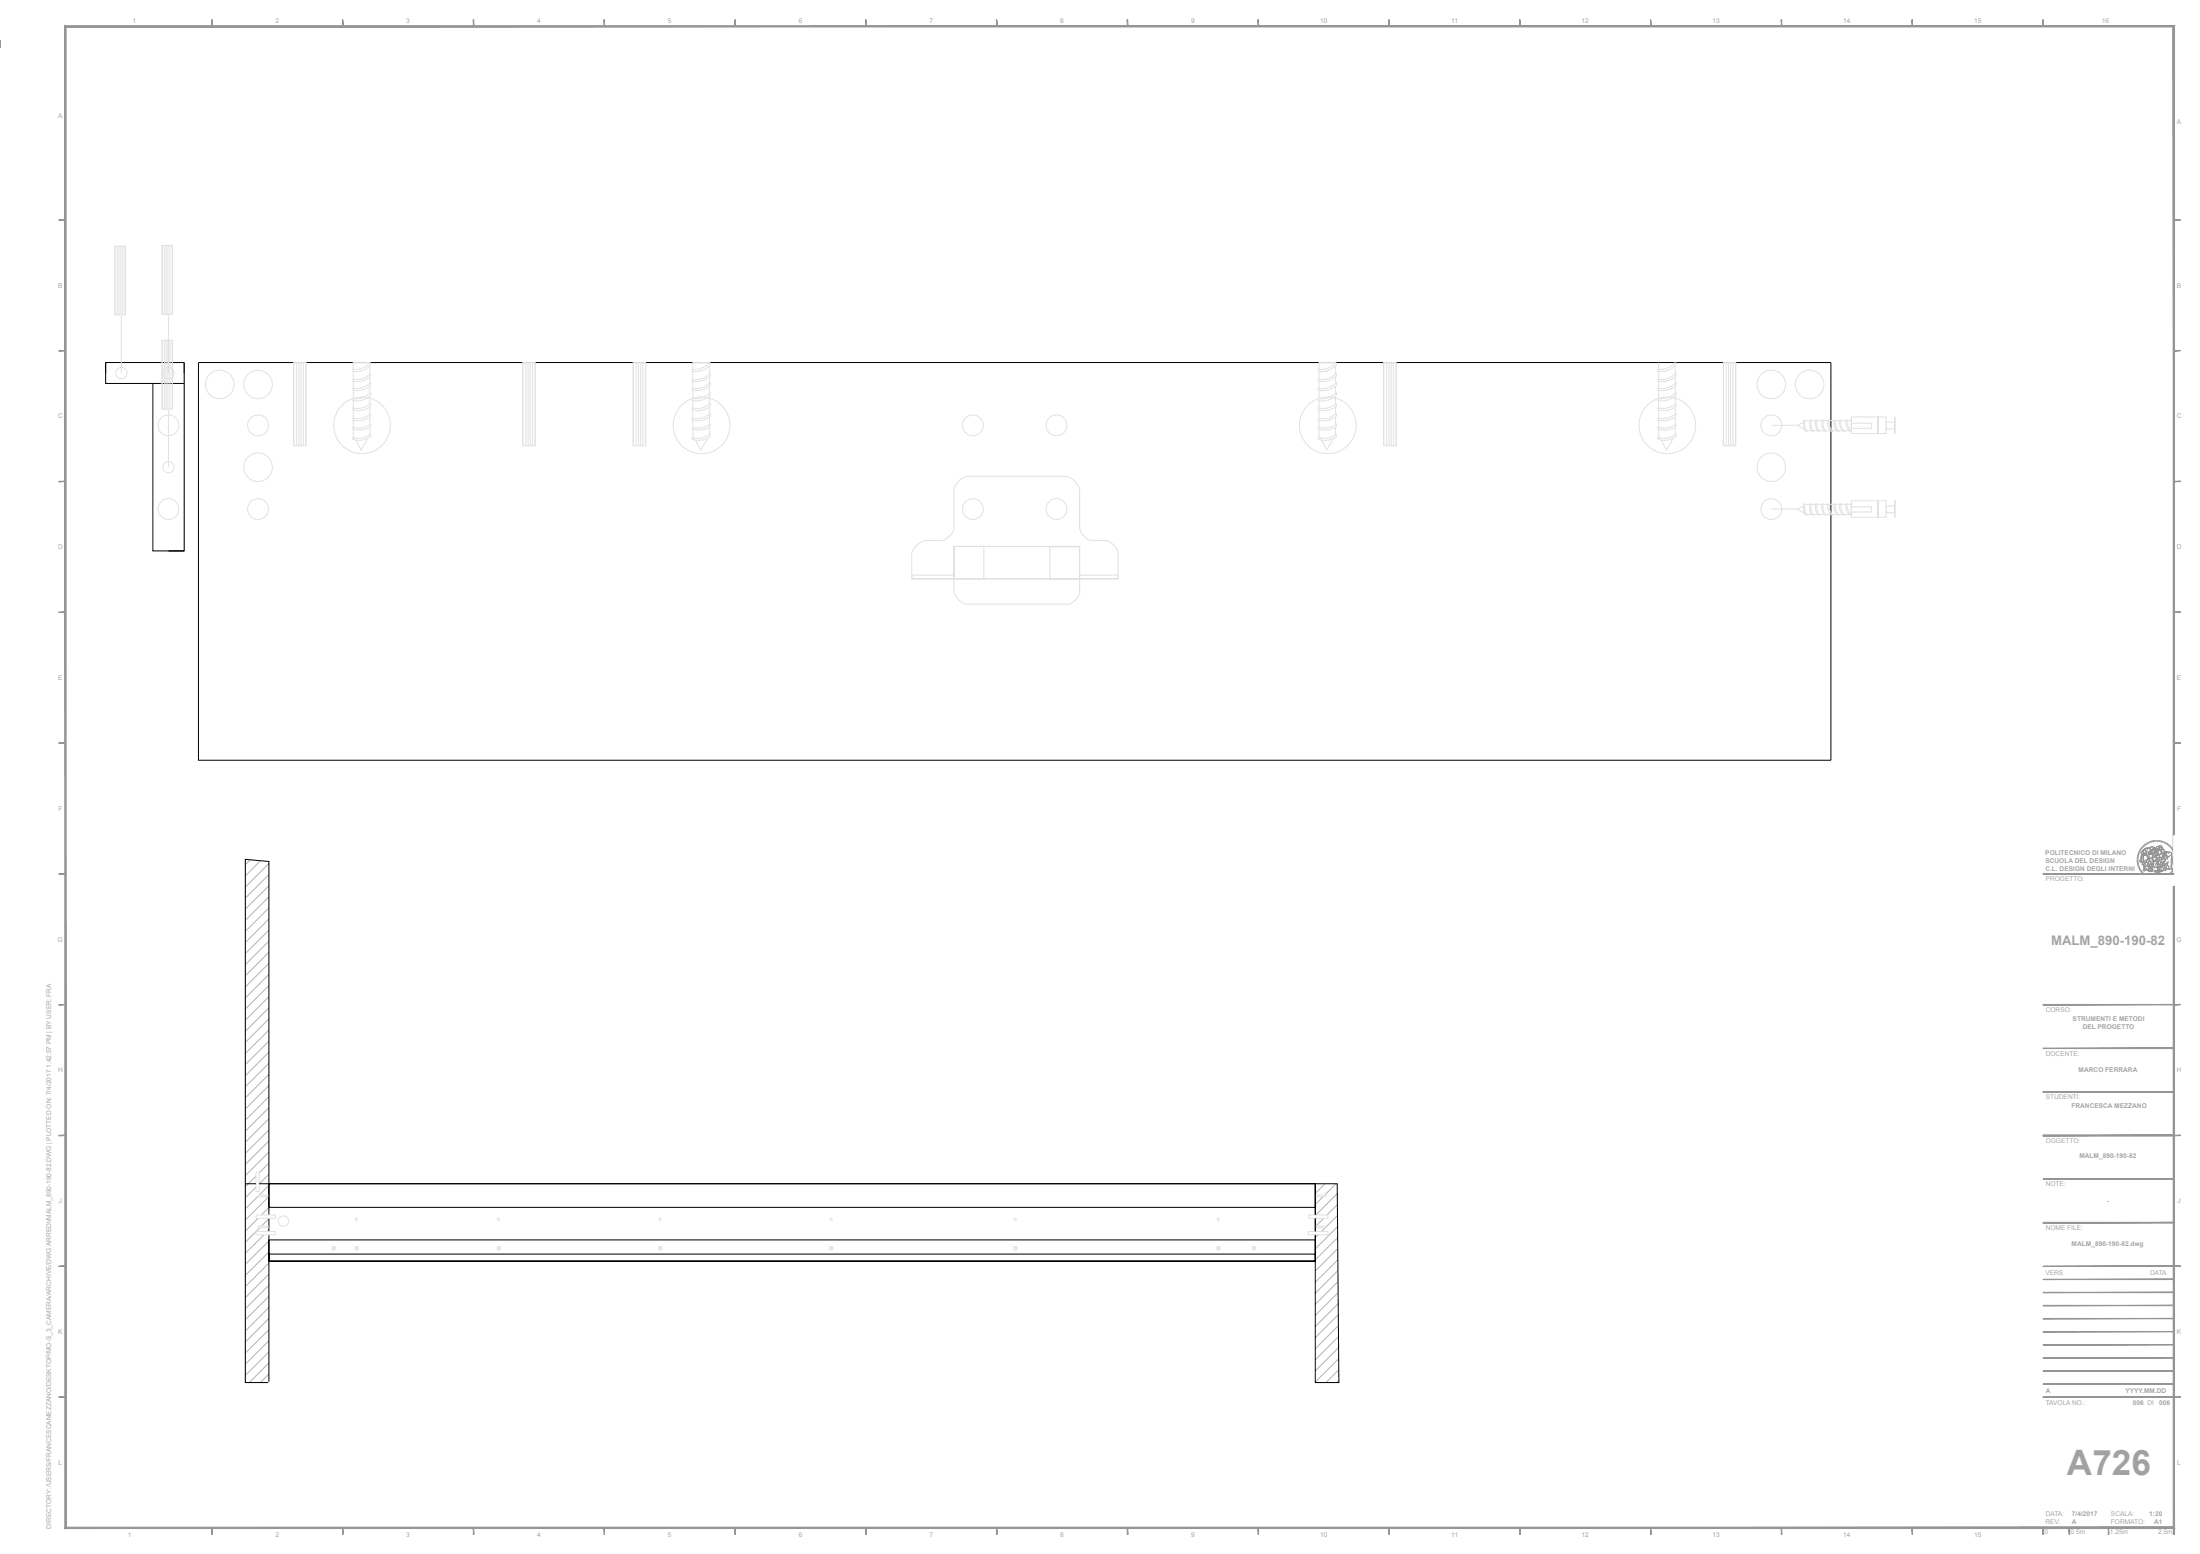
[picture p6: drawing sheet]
<svg xmlns="http://www.w3.org/2000/svg" width="841mm" height="594mm" viewBox="0 0 841 594" stroke-linecap="round" stroke-linejoin="round" font-family="sans-serif">
<g fill="none" stroke="#000" stroke-width=".38">
<path d="M40.4 138.6h30v72h-12v-64h-18zM40.4 138.6v4M70.4 138.6v4M75.9 138.6h624v152h-624zM58.4 146.6h12M64.4 210.6h6M93.8 452.5h4M99.1 452.5h3.7M102.8 452.5h400v9h-400zM102.8 464.4v-11.9h400v11.9v-11.9h8.4l.6 76h-9v-56.5v10.1h-400v-10.1M102.8 473.9h400v8.2h-400v-2.7h400v2.7h-400zM102.8 461.5v-132.2l-9-.8v200h8.7"/>
<path d="M102.8 465.7v5M102.8 473.9v54.3M502.8 465.7v5"/>
</g>
<g fill="none" stroke="#b2b2b2" stroke-width=".38">
<path d="M95.7 328.7l-1.9 1.9M99.6 329l-5.8 5.8M102.8 330.1l-9 9M102.8 334.3l-9 9M102.8 338.6l-9 8.9M102.8 342.8l-9 9M102.8 347l-9 9M102.8 351.3l-9 9M102.8 355.5l-9 9M102.8 359.8l-9 8.9M102.8 364l-9 9M102.8 368.2l-9 9.1"/>
<path d="M102.8 372.5l-9 9M102.8 376.7l-9 9M102.8 381l-9 9M102.8 385.2l-9 9M102.8 389.4l-9 9.1M102.8 393.7l-9 9M102.8 398l-9 8.9M102.8 402.2l-9 9M102.8 406.4l-9 9M102.8 410.7l-9 9M102.8 414.9l-9 9M102.8 419.2l-9 9"/>
<path d="M102.8 423.4l-9 9M102.8 427.6l-9 9M102.8 431.9l-9 9M102.8 436.1l-9 9M97.8 449.6l-4 4M97.8 453.8l-4 4.1M98.7 457.2l-4.9 4.9M102.7 457.4l-8.9 9M102.8 448.8l-3.7 3.8M102.8 440.4l-9 9M102.8 444.6l-3.7 3.7M102.8 453.1l-3.7 3.7"/>
<path d="M505.8 457.4l-3 3M506.5 452.5l-3.7 3.7M510.7 452.5l-4.3 4.3M511.2 456.2l-8.2 8.2M98.7 465.7l-4.9 4.9M99.3 469.3l-5.5 5.5M100.9 472l-7.1 7.1M102.8 461.6l-2.9 2.8M102.8 465.8l-2.8 2.9M102.8 470.1l-.7 .6M102.8 474.3l-9 9M102.8 478.6l-9 9"/>
<path d="M503.9 472l-1.1 1.1M506 465.7l-3 3M506.7 469.3l-1.5 1.4M511.3 460.4l-4.1 4M511.3 464.6l-4.4 4.4M511.3 468.9l-8.5 8.5M511.4 473.1l-8.6 8.5M511.4 477.2l-8.6 8.6M102.8 482.8l-9 9M102.8 487l-9 9M102.8 491.3l-9 9M102.8 495.5l-9 9"/>
<path d="M102.8 499.8l-9 9M511.4 481.5l-8.6 8.6M511.4 485.7l-8.6 8.6M511.5 489.9l-8.7 8.7M511.5 494.1l-8.7 8.7M511.6 498.3l-8.8 8.7M102.8 504l-9 9M102.8 508.3l-9 8.9M102.8 512.5l-9 9M102.8 516.7l-9 9.1M511.6 502.5l-8.8 8.8M511.6 506.7l-8.8 8.9"/>
<path d="M511.6 510.9l-8.8 8.9M511.7 515.1l-8.9 8.9M511.7 519.4l-8.9 8.9M102.8 521l-7.5 7.5M102.8 525.2l-3.3 3.3M511.8 523.6l-4.9 4.9M511.8 527.7l-.7 .8"/>
</g>
<g fill="none" stroke="#e1e1e1" stroke-width=".38">
<path d="M43.9 94h3.9v26.4h-3.9zM43.9 94v26.4M44.8 94v26.4M45.5 94v26.4M46.2 94v26.4M46.9 94v26.4M47.8 94v26.4M61.9 93.8h4v26.4h-4zM61.9 93.8v26.4M62.8 93.8v26.4M63.5 93.8v26.4M64.2 93.8v26.4"/>
<path d="M64.9 93.8v26.4M65.9 93.8v26.4M46.4 120.7v21.9M61.9 130.1h4v26.3h-4zM61.9 130.1v26.3M62.8 130.1v26.3M63.5 130.1v26.3M64.2 130.1v26.3M64.4 120.2v22.4M64.9 130.1v26.3M65.9 130.1v26.3M112.3 138.6h4.7v31.8h-4.7z"/>
<path d="M112.3 138.6v31.8M113.4 138.6v31.8M114.3 138.6v31.8M115.1 138.6v31.8M116 138.6v31.8M117 138.6v31.8M141.4 138.7l-6.4-.1v2.6M141.4 139.8v3.2M141.4 138.6a7.5 7.5 0 0 1-6.7 2.6M141.7 138.6v.8a7.5 7.5 0 0 1-7 2.5M199.9 138.6h4.7v31.8h-4.7zM199.9 138.6v31.8"/>
<path d="M201 138.6v31.8M201.9 138.6v31.8M202.7 138.6v31.8M203.5 138.6v31.8M204.6 138.6v31.8M242.1 138.6h4.7v31.8h-4.7zM242.1 138.6v31.8M243.2 138.6v31.8M244.1 138.6v31.8M244.9 138.6v31.8M245.8 138.6v31.8M246.8 138.6v31.8"/>
<path d="M271.2 138.7l-6.3-.1v2.6M271.2 139.8v3.2M271.2 138.6a7.5 7.5 0 0 1-6.7 2.6M271.5 138.6v.8a7.5 7.5 0 0 1-7 2.5v-.7M510.5 138.7l-6.3-.1v2.6M510.5 139.8v3.2M510.6 138.6a7.5 7.5 0 0 1-6.7 2.6M510.9 138.6v.8a7.5 7.5 0 0 1-7 2.5M529 138.6h4.7v31.8h-4.7zM529 138.6v31.8M530.1 138.6v31.8M531 138.6v31.8"/>
<path d="M531.8 138.6v31.8M532.6 138.6v31.8M533.7 138.6v31.8M634 138.6v2.6M640.3 138.6v.1M640.3 139.8v3.2M640.4 138.6a7.5 7.5 0 0 1-6.7 2.6M640.7 138.6v.8a7.5 7.5 0 0 1-7 2.5v-.7M658.8 138.6h4.7v31.8h-4.7zM658.8 138.6v31.8M659.9 138.6v31.8M660.8 138.6v31.8"/>
<path d="M661.6 138.6v31.8M662.5 138.6v31.8M663.5 138.6v31.8M64.4 156.7v21.9M134.7 159.8a7.5 7.5 0 0 0 7-1.8v1.2a7.7 7.7 0 0 1-7 1.3v-.6M134.7 141.2v.8M134.7 148.4v.7M134.7 155.9a7.5 7.5 0 0 0 7-1.6v1a7.5 7.5 0 0 1-7 1.3zM135 142v3.1M135 145.8v2.7M135 149.2v3.3M135 153.2v2.8"/>
<path d="M135 156.7v3.3M141.4 144.1v2.4M141.4 147.6v2.7M141.4 151.4v3.2M141.4 155.6v2.8M141.4 159.4v3M141.7 143.8a7.5 7.5 0 0 1-7 1.8M141.7 146.2a7.5 7.5 0 0 1-7 2.2M141.7 149.9a7.5 7.5 0 0 1-7 2.4v.8a7.6 7.6 0 0 0 7-2.1M141.7 143.8v-1.1a7.5 7.5 0 0 1-7 2.3v.7M141.7 146.2v1.1a7.5 7.5 0 0 1-7 1.8M141.7 149.9v1.2"/>
<path d="M264.5 155.9a7.5 7.5 0 0 0 7-1.6v1a7.5 7.5 0 0 1-7 1.3zM264.5 148.4a7.5 7.5 0 0 0 7-2.2v1.1a7.6 7.6 0 0 1-7 1.8zM264.5 159.8a7.5 7.5 0 0 0 7-1.8v1.2a7.7 7.7 0 0 1-7 1.3zM264.9 142v3.1M264.9 145.8v2.7M264.9 149.2v3.3M264.9 153.2v2.8M264.9 156.7v3.3M271.2 144.1v2.4M271.2 147.6v2.7M271.2 151.4v3.2M271.2 155.6v2.8"/>
<path d="M271.2 159.4v3M271.5 149.9a7.5 7.5 0 0 1-7 2.4v.8a7.6 7.6 0 0 0 7-2.1M271.5 143.8a7.7 7.7 0 0 1-7 1.9v-.7a7.5 7.5 0 0 0 7-2.3v1.1M271.5 149.9v1.2M503.9 141.2v.8M503.9 149.1a7.6 7.6 0 0 0 7-1.8v-1.1a7.5 7.5 0 0 1-7 2.2v.7M504.2 142v3.1M504.2 145.8v2.7M504.2 149.2v3.3M504.2 153.2v2.8M504.2 156.7v3.3M510.5 144.1v2.4"/>
<path d="M510.5 147.6v2.7M510.5 151.4v3.2M510.5 155.6v2.8M510.5 159.4v3M510.8 159.1a7.5 7.5 0 0 1-6.9 1.4v-.6M510.9 154.3a7.5 7.5 0 0 1-7 1.6v.7a7.5 7.5 0 0 0 7-1.3v-1M510.9 149.9a7.5 7.5 0 0 1-7 2.4v.8a7.6 7.6 0 0 0 7-2.1M510.9 142.7a7.5 7.5 0 0 1-7 2.3v.7a7.7 7.7 0 0 0 7-1.9M510.9 159.2v-1.2a7.5 7.5 0 0 1-7 1.8M510.9 142.7v1.1M510.9 149.9v1.2M633.7 148.4a7.5 7.5 0 0 0 7-2.2v1.1a7.7 7.7 0 0 1-7 1.8z"/>
<path d="M633.7 159.8a7.5 7.5 0 0 0 7-1.8v1.2a7.7 7.7 0 0 1-7 1.3zM633.7 155.9a7.5 7.5 0 0 0 7-1.6v1a7.5 7.5 0 0 1-7 1.3zM634 142v3.1M634 145.8v2.7M634 149.2v3.3M634 153.2v2.8M634 156.7v3.3M640.3 144.1v2.4M640.3 147.6v2.7M640.3 151.4v3.2M640.3 155.6v2.8M640.3 159.4v3"/>
<path d="M640.7 143.8a7.6 7.6 0 0 1-7 1.9v-.7a7.5 7.5 0 0 0 7-2.3v1.1M640.7 149.9a7.5 7.5 0 0 1-7 2.4v.8a7.5 7.5 0 0 0 7-2.1M640.7 149.9v1.2M716.8 159.4h-9.1v6.3h9.1M717.1 159.4h3.9v6.3h-3.9M717.8 159.4h.3v6.3h-.3zM724.2 159.4h.3v6.3h-.3zM134.7 163.3v.6M134.7 167.2a7.5 7.5 0 0 0 7-1.3v1a7.6 7.6 0 0 1-7 1zM135 160.7v2.7M135 164.1v2.3l.6 1.1M140.6 167.6l-2.6 4.4-1.9-3.7"/>
<path d="M141.4 163.3v2.9M141.7 162.1a7.5 7.5 0 0 1-7 1.1M141.7 162.1v1a7.5 7.5 0 0 1-7 .8M264.5 167.2a7.5 7.5 0 0 0 7-1.3v1a7.6 7.6 0 0 1-7 1zM264.5 163.2a7.5 7.5 0 0 0 7-1.1v1a7.6 7.6 0 0 1-7 .8zM264.9 160.7v2.7M264.9 164.1v2.3l.5 1.1M270.5 167.6l-2.7 4.4-1.9-3.7M271.2 163.3v2.9M503.9 163.9a7.6 7.6 0 0 0 7-.8v-1a7.5 7.5 0 0 1-7 1.1v.7M504.2 160.7v2.7M504.2 164.1v2.3l.6 1.1"/>
<path d="M509.8 167.6l-2.6 4.4-2-3.7M510.5 163.3v2.9M510.9 165.9a7.5 7.5 0 0 1-7 1.3v.7a7.7 7.7 0 0 0 7-1v-1M633.7 163.2a7.5 7.5 0 0 0 7-1.1v1a7.8 7.8 0 0 1-7 .8zM633.7 167.2a7.5 7.5 0 0 0 7-1.3v1a7.6 7.6 0 0 1-7 1zM634 160.7v2.7M634 164.1v2.3l.6 1.1M639.6 167.6l-2.6 4.4-2-3.7M640.3 163.3v2.9M677.1 162.6h10M689.4 161.4l-2.3 1.2 2.7 1.6M689.7 160.5l-.2 2.6 .7 1.8"/>
<path d="M690 160.5v2.6l.9 1.8M690.7 164.7h1.8M692 160.8h-1.5l-.6 .3M692.1 160.5l-.2 2.6 .7 1.8M692.4 160.8h1.7M692.5 160.6l-.2 1.9 .9 2.4M693 164.7h1.9M694.2 160.5l-.1 2.6 1 1.8M694.5 160.8h2.1M694.6 160.5l.1 2.7 1 1.7M695.5 164.7h1.7M696.6 160.5l-.2 2 1 2.4"/>
<path d="M697 160.8h1.7M697 160.6l-.1 1.9 1.1 2.4M697.9 164.7h1.9M698.8 160.6v2l.4 1.2 .9 1.1M699.2 160.8h2M699.2 160.6v1.3l.3 1.3 1.2 1.7M700.5 164.7h1.6M701.2 160.6l-.1 1.3 .2 1.3 1.1 1.7M701.6 160.8h1.7M701.6 160.5l.1 2.1 .5 1.2 .8 1.1M702.8 164.7h1.5M703.3 160.5l-.1 1.4 .3 1.3 1 1.7"/>
<path d="M703.8 160.8h1.8M703.8 160.6v2l.6 1.2 .8 1.1M705 164.7h2M705.6 160.5v1.4l.4 1.3 1.2 1.7M706.1 160.8h1.6v3.9M706.1 160.6l.2 1.9 1.4 2.2M707.7 161.7h7.7v2h-7.7zM721 161.4h3.2v2.6h-3.2zM407.8 182.1a7.2 7.2 0 0 1 4.9 5M407.8 182.1h-38.3a7.2 7.2 0 0 0-4.8 4.6v15.5a7.2 7.2 0 0 1-4.3 4.3l-6.7 .1M412.7 187.1v15.1a7.2 7.2 0 0 0 3.8 4.3l6.4 .1M348.5 219.8h16.2v1.5h-16.2z"/>
<path d="M364.7 208.9h48v12.4h-48v-12.4h11.4v12.4h-11.4zM401.3 209h11.4v12.4h-11.4zM412.6 219.9l14.8-.1v1.5h-14.8zM422.7 206.5a7.2 7.2 0 0 1 4.7 4.3v10.5h-78.9v-10a7.3 7.3 0 0 1 5.3-4.7M364.7 221.3v5.2M364.7 226.4a7.2 7.2 0 0 0 4.1 4.5h40.1a7.6 7.6 0 0 0 3.8-3.9M412.6 221.2l.1 .2M412.7 221.3v5.8M97.8 448h1.3v7.5h-1.3zM102.8 456.8h-4l-.1 .6h4.1M502.8 456.8h4.1v.6h-4.1M97.8 470.7h7.5v1.3h-7.5z"/>
<path d="M98 464.4h7.3v1.3h-7.4v-1.2M102.7 468.7h-4v.6h4M500.2 464.4h7.5v1.3h-7.5zM500.2 470.7h7.5v1.3h-7.5zM502.8 468.7h4.1v.6h-4.1"/>
<circle cx="46.4" cy="142.6" r="2.16"/>
<circle cx="64.4" cy="142.6" r="2.16"/>
<circle cx="84" cy="147" r="5.5"/>
<circle cx="98.6" cy="147" r="5.5"/>
<circle cx="677.1" cy="147" r="5.5"/>
<circle cx="691.8" cy="147" r="5.5"/>
<circle cx="64.4" cy="162.6" r="4"/>
<circle cx="64.4" cy="178.6" r="2.16"/>
<circle cx="98.6" cy="178.6" r="5.5"/>
<circle cx="98.6" cy="162.6" r="4"/>
<circle cx="138.4" cy="162.6" r="10.8"/>
<circle cx="268.2" cy="162.6" r="10.8"/>
<circle cx="371.9" cy="162.6" r="4"/>
<circle cx="403.9" cy="162.6" r="4"/>
<circle cx="507.6" cy="162.6" r="10.8"/>
<circle cx="637.4" cy="162.6" r="10.8"/>
<circle cx="677.1" cy="178.6" r="5.5"/>
<circle cx="677.1" cy="162.6" r="4"/>
<circle cx="64.4" cy="194.6" r="4"/>
<circle cx="98.6" cy="194.6" r="4"/>
<circle cx="371.9" cy="194.6" r="4"/>
<circle cx="403.9" cy="194.6" r="4"/>
<circle cx="677.1" cy="194.6" r="4"/>
<circle cx="108.3" cy="466.7" r="1.99"/>
<circle cx="127.6" cy="477.1" r=".68"/>
<circle cx="127.6" cy="477.1" r=".42"/>
<circle cx="136.2" cy="466.1" r=".42"/>
<circle cx="136.4" cy="477.1" r=".68"/>
<circle cx="136.4" cy="477.1" r=".42"/>
<circle cx="190.5" cy="466.1" r=".42"/>
<circle cx="190.7" cy="477.1" r=".68"/>
<circle cx="190.7" cy="477.1" r=".42"/>
<circle cx="252.4" cy="466.1" r=".42"/>
<circle cx="252.4" cy="477.1" r=".68"/>
<circle cx="252.4" cy="477.1" r=".42"/>
<circle cx="317.7" cy="466.1" r=".42"/>
<circle cx="317.8" cy="477.1" r=".68"/>
<circle cx="317.8" cy="477.1" r=".42"/>
<circle cx="388.1" cy="466.1" r=".42"/>
<circle cx="388.2" cy="477.1" r=".68"/>
<circle cx="388.2" cy="477.1" r=".42"/>
<circle cx="465.7" cy="466.1" r=".42"/>
<circle cx="465.8" cy="477.1" r=".68"/>
<circle cx="465.8" cy="477.1" r=".42"/>
<circle cx="479.3" cy="477.1" r=".68"/>
<circle cx="479.3" cy="477.1" r=".42"/>
</g>
<path d="M102.8 456.8v.6M502.8 456.8v.6M102.7 468.7v.6M502.8 468.7v.6" fill="none" stroke="#959595" stroke-width=".38"/>
<g fill="none" stroke="#e1e1e1" stroke-width=".38">
<path d="M689.6 160.5h.4M690.2 164.9h.6M692.1 160.5h.4M692.6 164.9h.6M694.1 160.5h.5M695 164.9h.7M696.6 160.5h.4M697.4 164.9h.6M698.8 160.5h.4M700 164.9h.7M701.2 160.5h.4M702.4 164.9h.6"/>
<path d="M703.3 160.5h.5M704.5 164.9h.7M705.7 160.5h.4M707.2 164.9h.5M677.1 194.6h10M689.4 193.4l-2.3 1.2 2.7 1.6M689.7 192.5l-.2 2.6 .7 1.8M690 192.5v2.6l.9 1.8M690.7 196.7h1.8M692 192.8h-1.5l-.6 .3M692.1 192.5l-.2 2.6 .7 1.8M692.4 192.8h1.7"/>
<path d="M692.5 192.6l-.2 1.9 .9 2.4M693 196.7h1.9M694.2 192.5l-.1 2.6 1 1.8M694.5 192.8h2.1M694.6 192.5l.1 2.7 1 1.7M695.5 196.7h1.7M696.6 192.5l-.2 2 1 2.4M697 192.8h1.7M697 192.6l-.1 1.9 1.1 2.4M697.9 196.7h1.9M698.8 192.5v2l.4 1.3 .9 1.1M699.2 192.8h2"/>
<path d="M699.2 192.6v1.3l.3 1.3 1.2 1.7M700.5 196.7h1.6M701.2 192.6l-.1 1.3 .2 1.3 1.1 1.7M701.6 192.8h1.7M701.6 192.6l.1 2 .5 1.2 .8 1.1M702.8 196.7h1.5M703.3 192.5l-.1 1.4 .3 1.3 1 1.7M703.8 192.8h1.8M703.8 192.5v2.1l.6 1.2 .8 1.1M705 196.7h2M705.6 192.5v1.4l.4 1.3 1.2 1.7M706.1 192.8h1.6v3.9"/>
<path d="M706.1 192.6l.2 2 1.4 2.1M707.7 193.7h7.7v2h-7.7zM716.8 191.4h-9.1v6.3h9.1M717.1 191.4h3.9v6.3h-3.9M717.8 191.4h.3v6.3h-.3zM721 193.4h3.2v2.6h-3.2zM724.2 191.4h.3v6.3h-.3z"/>
</g>
<g fill="none" stroke="#e1e1e1" stroke-width=".38">
<path d="M689.6 192.6h.4M690.2 196.9h.6M692.1 192.6h.4M692.6 196.9h.6M694.1 192.6h.5M695 196.9h.7M696.6 192.6h.4M697.4 196.9h.6M698.8 192.6h.4M700 196.9h.7M701.2 192.6h.4M702.4 196.9h.6"/>
<path d="M703.3 192.6h.5M704.5 196.9h.7M705.7 192.6h.4M707.2 196.9h.5"/>
</g>
<g fill="#959595" stroke="#959595" stroke-width=".38">
<path d="M831 484.1l2.5-.2zM831 483.9h2.5z"/>
<path d="M831 534.1l2.5-.2zM831 533.9h2.5z"/>
<path d="M430.9 7.6l.2 2.5v-2.5zM430.9 7.6l.2 2.5h-.2z"/>
<path d="M25.3 583.8l-.5 .5 806-.5zM24.8 584.3l806-.5 .5 .5z"/>
<path d="M830.8 10.3v573.5l.5 .5zM830.8 10.3l.5-.5v574.5z"/>
<path d="M25.3 10.3h805.5l.5-.5zM24.8 9.8h806.5l-806 .5z"/>
<path d="M24.8 9.8l.5 574v-573.5zM24.8 9.8l.5 574-.5 .5z"/>
<path d="M380.9 7.6l.2 2.5v-2.5zM380.9 7.6l.2 2.5h-.2z"/>
<path d="M480.9 7.6l.2 2.5v-2.5zM480.9 7.6l.2 2.5h-.2z"/>
<path d="M531 7.6l.1 2.5zM531 7.6l.1 2.5z"/>
<path d="M580.9 7.6l.2 2.5zM580.9 7.6l.2 2.5z"/>
<path d="M630.9 7.6l.2 2.5zM630.9 7.6l.2 2.5z"/>
<path d="M680.9 7.6l.2 2.5zM680.9 7.6l.2 2.5z"/>
<path d="M730.9 7.6l.2 2.5zM730.9 7.6l.2 2.5z"/>
<path d="M780.9 7.6l.2 2.5zM780.9 7.6l.2 2.5z"/>
<path d="M22.5 284.1l2.5-.1zM22.5 284h2.5z"/>
<path d="M22.5 234.1l2.5-.1zM22.5 234h2.5z"/>
<path d="M22.5 184.1l2.5-.1zM22.5 184h2.5z"/>
<path d="M22.5 134.1l2.5-.1zM22.5 134h2.5z"/>
<path d="M22.5 84.1l2.5-.1zM22.5 84h2.5z"/>
<path d="M22.5 384.1l2.5-.2zM22.5 383.9h2.5z"/>
<path d="M22.5 434.1l2.5-.2zM22.5 433.9h2.5z"/>
<path d="M22.5 484.1l2.5-.2zM22.5 483.9h2.5z"/>
<path d="M22.5 534.1l2.5-.2zM22.5 533.9h2.5z"/>
<path d="M22.5 334.1l2.5-.2zM22.5 333.9h2.5z"/>
<path d="M330.9 7.6l.2 2.5zM330.9 7.6l.2 2.5z"/>
<path d="M280.9 7.6l.2 2.5zM280.9 7.6l.2 2.5z"/>
<path d="M230.9 7.6l.2 2.5zM230.9 7.6l.2 2.5z"/>
<path d="M180.9 7.6l.2 2.5zM180.9 7.6l.2 2.5z"/>
<path d="M130.9 7.6l.2 2.5zM130.9 7.6l.2 2.5z"/>
<path d="M80.9 7.6l.2 2.5zM80.9 7.6l.2 2.5z"/>
<path d="M0 15.6l.1 2.5zM0 15.6l.1 2.5z"/>
<path d="M716.5 583.9h60zM716.5 584.1l60-.2z"/>
<path d="M831 284.1l2.5-.1zM831 284h2.5z"/>
<path d="M831 234.1l2.5-.1zM831 234h2.5z"/>
<path d="M831 184.1l2.5-.1zM831 184h2.5z"/>
<path d="M831 134.1l2.5-.1zM831 134h2.5z"/>
<path d="M831 84.1l2.5-.1zM831 84h2.5z"/>
<path d="M831 384.1l2.5-.2zM831 383.9h2.5z"/>
<path d="M831 434.1l2.5-.2zM831 433.9h2.5z"/>
<path d="M831 484.1l2.5-.2zM831 483.9h2.5z"/>
<path d="M831 534.1l2.5-.2zM831 533.9h2.5z"/>
<path d="M831 334.1l2.5-.2zM831 333.9h2.5z"/>
<path d="M430.9 584l.2 2.5v-2.5zM430.9 584l.2 2.5h-.2z"/>
<path d="M380.9 584l.2 2.5v-2.5zM380.9 584l.2 2.5h-.2z"/>
<path d="M480.9 584l.2 2.5v-2.5zM480.9 584l.2 2.5h-.2z"/>
<path d="M531 584l.1 2.5zM531 584l.1 2.5z"/>
<path d="M580.9 584l.2 2.5zM580.9 584l.2 2.5z"/>
<path d="M630.9 584l.2 2.5zM630.9 584l.2 2.5z"/>
<path d="M680.9 584l.2 2.5zM680.9 584l.2 2.5z"/>
<path d="M730.9 584l.2 2.5zM730.9 584l.2 2.5z"/>
<path d="M330.9 584l.2 2.5zM330.9 584l.2 2.5z"/>
<path d="M280.9 584l.2 2.5zM280.9 584l.2 2.5z"/>
<path d="M230.9 584l.2 2.5zM230.9 584l.2 2.5z"/>
<path d="M180.9 584l.2 2.5zM180.9 584l.2 2.5z"/>
<path d="M130.9 584l.2 2.5zM130.9 584l.2 2.5z"/>
<path d="M80.9 584l.2 2.5zM80.9 584l.2 2.5z"/>
<path d="M780.9 584l.2 2.5zM780.9 584l.2 2.5z"/>
</g>
<g fill="none" stroke="#959595" stroke-width=".38">
<path d="M816.8 328.7h.7M816.8 328.4h.7M816.8 328l.7 .1M816.9 327.6l.6 .1M816.9 327.3l.7 .1M817 326.9l.7 .2M817.1 326.6l.7 .2M817.2 326.2l.6 .3M817.3 325.9l.7 .3M817.5 325.6l.6 .3M817.5 329l-.7 .1M817.5 329.4h-.7"/>
<path d="M817.5 329.7l-.6 .1M817.6 330l-.7 .1M817.6 325.3l.6 .3M817.6 330.3l-.6 .2M817.7 330.6l-.6 .2M817.8 324.9l.6 .4M817.8 330.9l-.6 .3M817.9 331.2l-.6 .3M818 324.6l.6 .4M818.1 331.5l-.7 .3M818.2 324.3l.5 .4M818.2 331.8l-.6 .4"/>
<path d="M818.4 332.1l-.6 .4M818.4 324l.5 .5M818.5 332.4l-.6 .4M818.6 323.8l.5 .4M818.7 332.7l-.6 .4M818.9 323.5l.4 .5M818.9 332.9l-.5 .5M819.1 323.3l.5 .4M819.1 333.2l-.5 .5M819.3 333.4l-.5 .5M819.4 323l.4 .5M819.5 333.7l-.4 .5"/>
<path d="M819.6 322.8l.4 .5M819.7 333.9l-.4 .5M819.9 322.6l.4 .5M820 334.1l-.4 .6M820.2 322.3l.4 .6M820.3 334.3l-.4 .6M820.5 322.2l.3 .6M820.6 334.5l-.4 .6M820.8 322l.3 .6M820.8 334.7l-.3 .6M821.1 334.8l-.3 .6M821.1 321.8l.3 .6"/>
<path d="M821.4 335l-.3 .6M821.4 321.7l.3 .6M821.7 335.1l-.3 .7M821.8 321.5l.2 .7M822 335.3l-.3 .6M822.1 321.4l.2 .7M822.3 335.4l-.2 .6M822.5 321.3l.1 .7M822.6 335.5l-.2 .6M822.8 328.1l.6-.5 .6 .1a.58 .58 0 0 1 .5 .9h-.3a.72 .72 0 0 1-.8 .5 .72 .72 0 0 1-.6-.8zM822.8 321.2l.2 .7M822.9 335.6l-.1 .6"/>
<path d="M823.2 321.2l.1 .6M823.2 335.6l-.1 .7M823.3 329l.6 .4 .4-.5a.49 .49 0 0 0 .4-.5 .49 .49 0 0 0-.3-.5l-1.1-.2-.5 .7-.2-.1 .5-1.3 1.3 .2 .5-.4v-.3l.6 .1 .2 1-.3 .6 .2 .5-1 1.3h-.3l.5 .2-.1 .4 .3-.3-.1 .4a1 1 0 0 1-1.7 .7l-.4-.5 .5-1.6M823.5 321.1l.1 .7M823.6 335.6l-.1 .7M823.6 332.9l2-.5 1.2 .3-2.1 .6zM823.9 321.1v.7M823.9 335.7l-.1 .7M824.2 335.7v.7M824.2 321.1v.7M824.5 335.7v.7M824.6 321.1v.7"/>
<path d="M824.7 333.3l2.1-.6v.3l-2.1 .6zM824.8 335.7l.1 .7M825 321.1l-.1 .7M825 331.5l.3-.1 .1 1.1-.3-.6-.3 .7zM825.2 335.7l.1 .7M825.3 323.5a.81 .81 0 0 1 1.1 0 .81 .81 0 0 1 0 1.2l-.3 .8 .3-1.2a.55 .55 0 0 0-.7-.4 .55 .55 0 0 0-.4 .7l-.1 .5-.2-.8zM825.3 321.1l-.1 .7M825.5 335.6l.1 .7M825.5 326.6l.7-.4 1.1 .2a1.12 1.12 0 0 1 0 1.2 1.12 1.12 0 0 1-1.1 .5l-.7-.7zM825.6 328.6l.8-.1-1.1 2.2v.9l-.3-.1-.2 .6-.1-.9zM825.6 324l.6-.2 .2 .5-.3 .5-.6-.1zM825.6 321.2l-.1 .6"/>
<path d="M825.8 335.6l.1 .6M826 321.2l-.2 .7M826.1 329.6l.8-.1-.5 1.3 .1 .8a.47 .47 0 0 1-.7 0 .47 .47 0 0 1 .1-.7zM826.1 335.5l.2 .6M826.4 326.2l1.1-.6h.8l-.7 1zM826.4 321.3l-.2 .7M826.4 335.4l.2 .7M826.5 324.3l1.2 1.3a.83 .83 0 0 1-1.3 0zM826.7 321.4l-.2 .7M826.8 335.3l.2 .7M827 321.5l-.2 .7M827.1 327.6h.3l-.2 1.9-1.1 .1 .3-1.1z"/>
<path d="M827.1 335.2l.2 .7M827.4 321.6l-.3 .7M827.4 335.1l.2 .6M827.5 330.6l1.2-1-.9 2.3a.45 .45 0 0 1 .1 .7 .45 .45 0 0 1-.7 0 .45 .45 0 0 1 .1-.7zM827.7 334.9l.3 .7M827.7 321.8l-.3 .6M827.9 334.8l.4 .5M828 322l-.3 .6M828.2 334.6l.4 .6M828.3 322.1l-.3 .6M828.5 325.8l.1-.2a1.23 1.23 0 0 1 1.5 .8l-.1 .1a11.6 11.6 0 0 1 0 5.2l.3 .4h-2.5l.9-2.5-1.5 1.4v-.4a5 5 0 0 1 1.6-3.1l.2-.1a.9 .9 0 0 1-.9-.6 .9 .9 0 0 1 .4-1zM828.5 334.4l.4 .6"/>
<path d="M828.6 322.3l-.3 .6M828.8 334.2l.3 .6M828.9 322.5l-.4 .6M829 334l.4 .5M829.2 322.7l-.4 .6M829.2 333.8l.5 .5M829.5 322.9l-.5 .5M829.5 333.6l.5 .4M829.7 333.4l.5 .4M829.7 323.2l-.4 .5M829.9 333.1l.5 .4M830 323.4l-.5 .5"/>
<path d="M830.1 332.8l.5 .4M830.2 323.7l-.5 .5M830.3 332.5l.5 .4M830.5 324l-.5 .4M830.5 332.3l.6 .3M830.6 332l.6 .3M830.7 324.3l-.6 .4M830.8 331.7l.6 .3M830.9 324.5l-.6 .4M830.9 331.4l.6 .3M831 331.1l.6 .3M831.1 324.9l-.6 .3"/>
<path d="M831.1 330.8l.7 .2M831.2 325.2l-.6 .3M831.2 330.5l.7 .1M831.3 330.2l.6 .1M831.3 329.8l.7 .2M831.4 325.5l-.6 .3M831.4 329.5l.7 .1M831.4 329h.7M831.4 328.6h.7M831.4 329.2h.7M831.6 325.8l-.7 .3M831.7 326.2l-.7 .2"/>
<path d="M831.8 326.5l-.7 .2M831.9 326.8l-.7 .2M831.9 327.2l-.6 .1M832 327.6h-.7M832.1 327.9l-.7 .1M832.1 328.3h-.7"/>
</g>
<path d="M824.3 329.9l.3 .1 .2-.6 .5-.2-.5 1.4v-.4z" fill="none" stroke="#959595" stroke-width=".38"/>
<g fill="none" stroke="#959595" stroke-width=".38">
<path d="M818.7 326.3l1.3 .3 .6-.3 .1 .4a1.68 1.68 0 0 1-2.1-.2zM818.9 326.8l-.8 2.6 .4 .1M818.9 325.4l.4-.3 .1 .8 1.2 .4-.6 .3-1.1-.1-.4-.6zM819.1 326.9l.5 .1-.3 .6 .1 2.1-.4 .1-.5-.3zM819.5 324.8l.5-.5 1.3-.1a.83 .83 0 0 0-1.2 .4 .83 .83 0 0 0 .5 1.1v.6a.97 .97 0 0 1-1.1-.4 .97 .97 0 0 1 0-1.1zM819.5 330.8l.7 .3 .9-.1 .4 1 .2-.2 .2 .3v-.5l.3 .4-.2-.5 .4 .2-.1-.2a.72 .72 0 0 1-.4-1.1h.4l.4 1a.88 .88 0 0 1-.2 1.3 .88 .88 0 0 1-1.3-.2l-.4-.2a1.58 1.58 0 0 1-1.3-1.4zM819.6 326.9h1.1l.6 1.1-.1 .5-1.1 .5a.54 .54 0 0 1 0 .6 .54 .54 0 0 1-.7 .2l-.1-2.2zM819.7 331.5l2.1 1.2a.7 .7 0 0 0 1-.6 .65 .65 0 0 1 .1 .9 .65 .65 0 0 1-.9 .1l-1.4-.6a.43 .43 0 0 0-.4-.3 .43 .43 0 0 0-.4 .4l-.2 .3-.2-.4zM820 329.6l.5-.3a.99 .99 0 0 1 .7 .9 .99 .99 0 0 1-.5 1l-1.2-.4-.2-.3 .7-.3zM820.1 329l1.1-.5 .3 .2a1.02 1.02 0 0 1 1.3-.4 1.02 1.02 0 0 1 .5 1.3l-.8 .8-.6-.1 .1-.2a.49 .49 0 0 0 .2-.6 .49 .49 0 0 0-.6-.3 .49 .49 0 0 0-.3 .6l-.1 .2-.7-.7-.3 .2zM820.3 324.5l.5-.2a.82 .82 0 0 1 1.2 .3 .82 .82 0 0 1-.5 1.1l-.2 .4 .2 .6a1.1 1.1 0 0 0 .7 1.4h-.3a.43 .43 0 0 1-.6 .5 .43 .43 0 0 1-.1-.7l-.4-.8a2.05 2.05 0 0 0-.8-2.1zM820.7 326.9h-1.6a.86 .86 0 0 0-.7 1.2l-.6 1 .3 .3"/>
<path d="M821.4 329.4l.3-.2a.46 .46 0 0 1 .5 .2 .46 .46 0 0 1 0 .5h-.1a.85 .85 0 0 0 0 1.5l.3 .3-.4-.2 .2 .5-.3-.4 .1 .5-.3-.3-.2 .2 .1-.3a1.82 1.82 0 0 1-.2-2.3zM821.6 326l.7-.3 .3 .3-.4 .2 .2 .4-.6-.1zM821.6 325.5l.9-.4-.1 .6-1.1 .5zM821.9 324l.5-.3 .9 .2a.32 .32 0 0 1 .4 0 .32 .32 0 0 1 0 .5 .32 .32 0 0 1-.4 0l-.3 .1a.67 .67 0 0 1-.8 .1 .67 .67 0 0 1-.3-.6zM822 324.5l.5 .3 .7-.5 .3 .2-.6 .8-1-.1zM822.3 326l.9 .1-.5 .6a.4 .4 0 0 1-.4-.2 .4 .4 0 0 1 0-.5zM822.7 326l.5 .1-.2 .2a.34 .34 0 0 1-.3 .4 .34 .34 0 0 1-.4-.3 .34 .34 0 0 1 .3-.4l.2 .1-.3 .1M822.8 331l.8 .6M823.1 324.6l.2 .2M823.2 324.7l-.1 .1M823.2 329l1-.4a.5 .5 0 0 1-.1 .6 .5 .5 0 0 1-.7 0zM823.5 324.9l.9-.2a.33 .33 0 0 1-.2 .5 .33 .33 0 0 1-.4-.3z"/>
<path d="M823.5 325.8l.8-.3 .5 .5a.4 .4 0 0 1 .2 .5 .4 .4 0 0 1-.4 .3v-.1a.58 .58 0 0 0 0-.8 .58 .58 0 0 0-.9 0 .67 .67 0 0 1 .4 .8 .67 .67 0 0 1-.7 .5l-.3-.4zM823.6 332.9l1.1 .4v.3l-1.1-.4zM823.9 325.6a.75 .75 0 0 1 .8 .7 .75 .75 0 0 1-.8 .8zM823.9 330.1l-.3 1.6 1.1-.3M824 324.4l.7 .1 .1 .4-.9-.2zM824 328.8l.2 .1M824.1 328.9h.1M824.3 324.8l-.8 .1h.3a.35 .35 0 0 0 .2 .4 .35 .35 0 0 0 .4-.2 .35 .35 0 0 0-.1-.4l.1 .2M824.9 324.5l.1 .4M824.9 326.5l.1-1.5-.2-.3a.59 .59 0 0 1-.5-.9 .59 .59 0 0 1 1-.1l-.1 1.4 .2-.6 .2 .4 .5-.1 .1 .5a.53 .53 0 0 1 .3 .6 .53 .53 0 0 1-.5 .4l-.5 .4M825.5 324.3h.3M825.7 324.3v.1"/>
<path d="M826 324.5h.2M826.1 324.5h.1M826.3 327.8h.1M826.5 327.7l-.3 .1M827.2 329.5l-1.1 .1v1a.61 .61 0 0 0-.4 .7 .61 .61 0 0 0 .7 .4v-.9l.5-1.3M828.6 325.6a.93 .93 0 0 0-.5 1.1 .93 .93 0 0 0 .9 .7M828.8 327.6l-.3 1M828.9 331l.2 .8 .5 .4M830 326.6l.4 2-.4 2.8 .3 .7h-2.5"/>
</g>
<g fill="none" stroke="#959595" stroke-width=".38">
<path d="M818.7 326.3v.5M819.1 326.9l-.3 .6-.3 2 .7 .3M819.4 330.5v.1a1.19 1.19 0 0 0 1.7 .4M819.5 330.8v.1a3.7 3.7 0 0 0 2.7 2M819.6 327l-.3 .6 .1 2.1M819.7 331.5l-.3 .9 .2 .5 .3-.2-.1-.3 .6-.1a2.14 2.14 0 0 0 2.6 .5l-.2-.7M819.8 329.9a.48 .48 0 0 0-.7-.1 .48 .48 0 0 0 .1 .8 .71 .71 0 0 1 .7-.4 .71 .71 0 0 1 .6 .6M820.4 329.2l.7 .8M820.5 329.3l-.6 .5 .1 .4M820.8 327.2l.3 1.4M821.1 324.5l-.5 1.8 .7 1.7-.1 .4 .3 .3 .3-.5 .4-.1a2.35 2.35 0 0 1-.8-2.1l.1-.3a.91 .91 0 0 0 .4-1.3 .91 .91 0 0 0-1.3-.2 1.08 1.08 0 0 0-1.2 .5 1.08 1.08 0 0 0 .2 1.3l1 .3-.6 .3-1.5-.4 .8-1.1M821.2 328.5l-1 .4-.2 .4 .2 .2"/>
<path d="M821.3 324.2a.78 .78 0 0 0-1.1 .3 .78 .78 0 0 0 .3 1h.1M821.4 329.4l.3-.2a.46 .46 0 0 1 .5 .2 .46 .46 0 0 1 0 .5h-.1a.85 .85 0 0 0 0 1.5l.3 .3-.4-.1 .2 .4-.3-.4 .1 .5-.3-.3-.2 .2 .1-.3a1.82 1.82 0 0 1-.2-2.3zM821.6 326l.2 .5 .6 .1M821.7 324.3v-.2a1.14 1.14 0 0 1 2 .4l-.5-.2-.7 .5-.5-.2M822.2 328.1l.7 .3M822.3 330.4l.5 1.7a.77 .77 0 0 1-1 .6M822.4 325.7l.2 .3M822.5 325.5l-1.2 .7M822.5 329l-.8 .2M822.5 325.1l-.3 .5M822.6 328.7l.8 .4M822.8 329.1a.72 .72 0 0 1 .1 1 .72 .72 0 0 1-.9 .2"/>
<path d="M822.8 328.4l.6-.8 1 .3 .2 .7-1.3 .4M822.9 328.4a1.06 1.06 0 0 1 0 1.7M823 325.1h.1M823.1 330.3l.1 1M823.1 327l-.5 1.3M823.3 329.8l-.7 1.4M823.5 324.5l-.6 .8-.9-.1M823.6 332.9l2-.5 1.2 .3-2.1 .6zM823.9 324.7a.36 .36 0 0 1 .6-.3 .36 .36 0 0 1 0 .6M823.9 329.2h.1M824.1 329.1h.1M824.2 325.8l-.2 .1"/>
<path d="M824.3 327.2v.7M824.4 328.6l-.1 .2a.5 .5 0 0 1-.4 .5 .5 .5 0 0 1-.5-.3M824.4 325.7l.1 .4M824.5 325.9a.45 .45 0 0 0-.7-.2 .45 .45 0 0 0 .1 .7 .45 .45 0 0 1 .1 .6 .45 .45 0 0 1-.6 .2 .45 .45 0 0 1-.2-.6l.1-.1a.83 .83 0 0 1 1-1 .83 .83 0 0 1 .4 1.4l-.1-.3M824.7 326.2l-.3 .1M824.7 326v.5h-.8M824.7 326.9l-.8 .3M824.7 333.3v.2M824.8 329.8v.2l.2-.2M824.8 324.9l.2 .1-.2 1.1M824.8 330.1l-.1 .4 .3-.2M825 327.5l-.2 1.3"/>
<path d="M825 326.7l.5 .2M825.1 328.6l-.3 .8M825.2 329.2l-.6 .8h-.3l.5 .2M825.3 327.6l-.5 .8M825.3 323.5a.84 .84 0 0 1 1.2 .1 .84 .84 0 0 1-.1 1.2l-.3 .7 .3-1.2-.2-.5a.84 .84 0 0 0-.9 1.2l-.3-.6zM825.3 323.5l-.9 .2-.2 .6M825.4 324.5l.2 .4 .5-.1M825.6 328.7l-.9 2.5 .1 .9 .5-.7 .2 1.4-.4-.9-.4 1.1 .2-.9M825.6 324.7l.2 .1M825.6 327.6l-.2 .5 .1 .5 1.1-.2 .3-.5M825.7 324.6l.1 .1M826.3 325.3l.3 .6"/>
<path d="M826.4 328.5l-1.1 2.2v.9M826.5 324.3l1 1M826.5 328v.1M826.8 332.7v.3l-2.1 .6-1.1-.4v-.3M827.1 325.2l.6 .4M827.1 327.3l-.1 .5M827.1 326.4l.5 .4M827.2 330.8l.2 .4M827.4 327.6l-.1 1.8a2.15 2.15 0 0 0-.1 2.7M827.6 326.6l.1-.4a1.5 1.5 0 0 1 2.5 .1 1.42 1.42 0 0 1-1.1 1.1 1.42 1.42 0 0 1-1.5-.6M827.6 326.8l-.4 .6a.64 .64 0 0 1-.5 .7 .64 .64 0 0 1-.7-.3 .73 .73 0 0 1-.3-1.1 .73 .73 0 0 1 1.1-.1l-.2 .7a.45 .45 0 0 0 .6-.1 .45 .45 0 0 0-.1-.7l-.2-.1a.87 .87 0 0 0-.9-.1 .87 .87 0 0 0-.5 .8M827.7 328.4v.5"/>
<path d="M828.1 327.5l-.9 .1M828.1 331.7l.6 .5M828.3 325.6h-.8l-1.1 .6M828.5 330.6l.8 .8M828.6 327.5l-1.1 1.8-.3 1.7 1.9-1.5M828.7 329.6l-.9 2.3a.47 .47 0 0 1 0 .7 .47 .47 0 0 1-.7-.1 .47 .47 0 0 1 .2-.7l.3-1.2M829.2 326.1l-.3 .3M830 327.7v3.3"/>
</g>
<g fill="#fff" stroke="#fff" stroke-width=".38">
<path d="M806 334l30.8 4.3h-30.8z"/>
<path d="M806 334h25l5.8 4.3z"/>
<path d="M831 319.5h5.8l-5.8 14.5z"/>
<path d="M836.8 319.5v18.8l-5.8-4.3z"/>
</g>
<path d="M806 334h25v-14.5h5.8v18.8h-30.8z" fill="none" stroke="#fff" stroke-width=".38"/>
<g fill="#959595" stroke="#959595" stroke-width=".38">
<path d="M831 534.1l2.5-.2zM831 533.9h2.5z"/>
<path d="M781 533.9h50zM781 534.1l50-.2z"/>
<path d="M781 533.9h50zM781 534.1l50-.2z"/>
<path d="M781 529h50zM781 529.1l50-.1z"/>
<path d="M781 524h50zM781 524.1l50-.1z"/>
<path d="M781 518.9h50zM781 519.1l50-.2z"/>
<path d="M781 513.9h50zM781 514.1l50-.2z"/>
<path d="M781 509h50zM781 509.1l50-.1z"/>
<path d="M781 504h50zM781 504.1l50-.1z"/>
<path d="M781 499h50zM781 499.1l50-.1z"/>
<path d="M781 494h50zM781 494.1l50-.1z"/>
<path d="M781 400.8l50-.2zM781 400.6h50z"/>
<path d="M781 417.5h50v-.2zM781 417.3h50l-50 .2z"/>
<path d="M781 417.3v.2l50-.2zM781 417.5l50-.2v.2z"/>
<path d="M781 433.9h50zM781 434.1l50-.2z"/>
<path d="M781 334.1l50-.2zM781 333.9h50z"/>
<path d="M781 433.9h50zM781 434.1l50-.2z"/>
<path d="M781 450.6h50zM781 450.8l50-.2z"/>
<path d="M781 433.9h50zM781 434.1l50-.2z"/>
<path d="M781 433.9h50zM781 434.1l50-.2z"/>
<path d="M781 384.1l50-.2zM781 383.9h50z"/>
<path d="M781 467.3v.2l50-.2zM781 467.5l50-.2v.2z"/>
<path d="M781 467.3v.2l50-.2zM781 467.5l50-.2v.2z"/>
<path d="M781 489h50zM781 489.1l50-.1z"/>
<path d="M781 483.9h50zM781 484.1l50-.2z"/>
<path d="M831 534.1l2.5-.2zM831 533.9h2.5z"/>
<path d="M780.9 584l.2 2.5zM780.9 584l.2 2.5z"/>
<path d="M790.9 584l.2 2.5v-2.5zM790.9 584l.2 2.5h-.2z"/>
<path d="M805.9 584l.2 2.5zM805.9 584l.2 2.5z"/>
<path d="M830.8 584l.5 2.5v-2.5zM830.8 584l.5 2.5h-.5z"/>
</g>
<text font-size="13.4" fill="#a5a5a5" x="790.2" y="563.8">A726</text>
<text font-size="5" fill="#a5a5a5" x="784.1" y="361.3">MALM_890-190-82</text>
<g font-size="2.5" fill="#a5a5a5">
<text x="50.7" y="8.9">1</text>
<text x="105.3" y="8.9">2</text>
<text x="155.3" y="8.9">3</text>
<text x="205.3" y="8.9">4</text>
<text x="255.3" y="8.9">5</text>
<text x="305.3" y="8.9">6</text>
<text x="355.3" y="8.9">7</text>
<text x="405.3" y="8.9">8</text>
<text x="455.3" y="8.9">9</text>
<text x="504.6" y="8.9">10</text>
<text x="554.7" y="8.9">11</text>
<text x="604.6" y="8.9">12</text>
<text x="654.6" y="8.9">13</text>
<text x="704.6" y="8.9">14</text>
<text x="754.6" y="8.9">15</text>
<text x="803.5" y="8.9">16</text>
<text x="22.3" y="45">A</text>
<text x="832.2" y="47.2">A</text>
<text x="22.3" y="109.9">B</text>
<text x="832.2" y="109.9">B</text>
<text x="22.2" y="160">C</text>
<text x="832.1" y="160">C</text>
<text x="22.2" y="210">D</text>
<text x="832.1" y="210">D</text>
<text x="22.3" y="259.9">E</text>
<text x="832.2" y="259.9">E</text>
<text x="22.4" y="309.9">F</text>
<text x="832.2" y="309.9">F</text>
<text x="781.9" y="327">POLITECNICO DI MILANO</text>
<text x="781.9" y="330">SCUOLA DEL DESIGN</text>
<text x="781.9" y="333">C.L. DESIGN DEGLI INTERNI</text>
<text x="782" y="336.8">PROGETTO:</text>
<text x="22.1" y="359.9">G</text>
<text x="832" y="359.9">G</text>
<text x="782" y="386.8">CORSO:</text>
<text x="792.3" y="390.2">STRUMENTI E METODI</text>
<text x="796.2" y="393.3">DEL PROGETTO</text>
<text x="782" y="403.5">DOCENTE:</text>
<text x="22.2" y="409.9">H</text>
<text x="794.6" y="409.9">MARCO FERRARA</text>
<text x="832.1" y="409.9">H</text>
<text x="782" y="420.1">STUDENTI:</text>
<text x="791.9" y="423.6">FRANCESCA MEZZANO</text>
<text x="782" y="436.8">OGGETTO:</text>
<text x="794.9" y="442.8">MALM_890-190-82</text>
<text x="782" y="453.5">NOTE:</text>
<text x="22.5" y="459.9">J</text>
<text x="805.5" y="459.9">-</text>
<text x="832.4" y="459.9">J</text>
<text x="782" y="470.1">NOME FILE:</text>
<text x="791.9" y="476.3">MALM_890-190-82.dwg</text>
<text x="781.9" y="487.4">VERS</text>
<text x="821.9" y="487.4">DATA</text>
<text x="22.3" y="509.9">K</text>
<text x="832.2" y="509.9">K</text>
<text x="782" y="532.4">A</text>
<text x="812.5" y="532.4">YYYY.MM.DD</text>
<text x="782" y="536.9">TAVOLA NO.:</text>
<text x="815.4" y="536.9">006 DI</text>
<text x="825.3" y="536.9">006</text>
<text x="22.4" y="559.9">L</text>
<text x="832.3" y="559.9">L</text>
<text x="782" y="579.5">DATA:</text>
<text x="792" y="579.4">7/4/2017</text>
<text x="807" y="579.4">SCALA:</text>
<text x="821.6" y="579.4">1:20</text>
<text x="19.6" y="584.3" transform="rotate(-90 19.6 584.3)">DIRECTORY: /USERS/FRANCESCAMEZZANO/DESKTOP/MO-S_3_CAMERA/ARCHIVE/DWG ARREDI/MALM_890-190-82.DWG | PLOTTED ON: 7/4/2017 1:42:57 PM | BY USER: FRA</text>
<text x="48.8" y="587.4">1</text>
<text x="105.3" y="587.4">2</text>
<text x="155.3" y="587.4">3</text>
<text x="205.3" y="587.4">4</text>
<text x="255.3" y="587.4">5</text>
<text x="305.3" y="587.4">6</text>
<text x="355.3" y="587.4">7</text>
<text x="405.3" y="587.4">8</text>
<text x="455.3" y="587.4">9</text>
<text x="504.6" y="587.4">10</text>
<text x="554.7" y="587.4">11</text>
<text x="604.6" y="587.4">12</text>
<text x="654.6" y="587.4">13</text>
<text x="704.6" y="587.4">14</text>
<text x="754.6" y="587.4">15</text>
<text x="781.5" y="586.5">0</text>
<text x="781.9" y="582.4">REV:</text>
<text x="791.5" y="586.5">0.5m</text>
<text x="792" y="582.4">A</text>
<text x="806.5" y="586.5">1.25m</text>
<text x="807" y="582.4">FORMATO:</text>
<text x="823.5" y="582.4">A1</text>
<text x="825" y="586.5">2.5m</text>
</g>
</svg>
